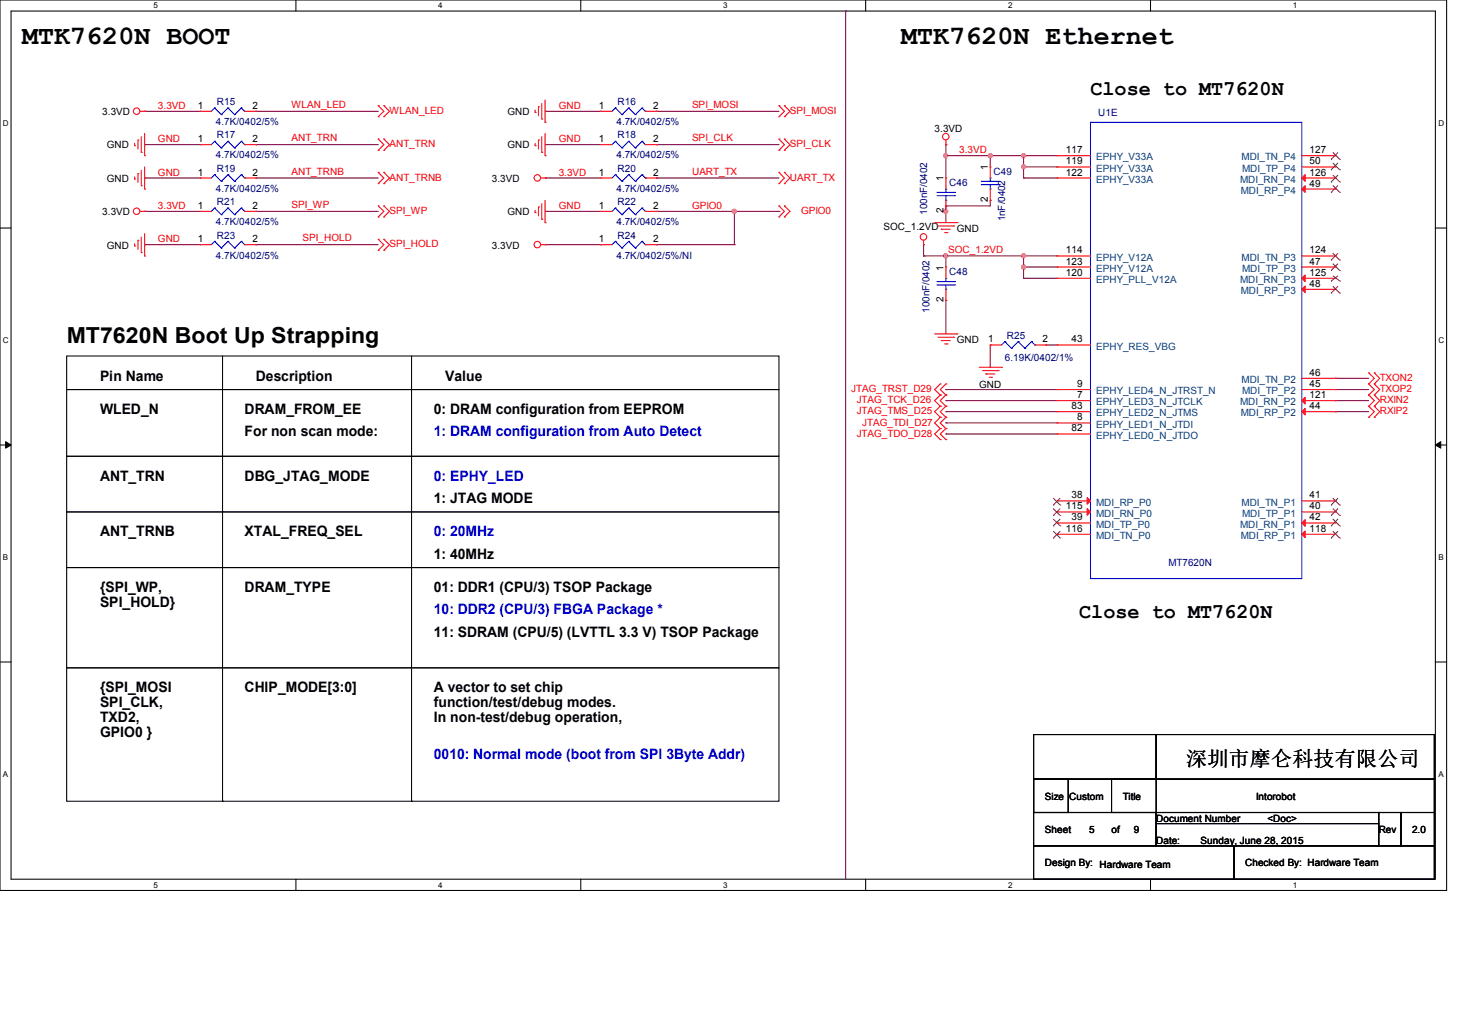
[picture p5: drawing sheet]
<svg xmlns="http://www.w3.org/2000/svg" width="297mm" height="210mm" viewBox="0 0 297 210" stroke-linecap="round" stroke-linejoin="round" font-family="sans-serif">
<path d="M0 0h293.9v180.8h-293.9zM2.2 2.2h289.4v176.4h-289.4z" fill="none" stroke="#000" stroke-width=".21"/>
<g fill="#fff">
<path d="M31.2 .3h.8v1.8h-.8z"/>
<path d="M31.2 178.8h.8v1.8h-.8z"/>
</g>
<path d="M60.1 0v2.2M60.1 178.6v2.2" fill="none" stroke="#000" stroke-width=".21"/>
<g fill="#fff">
<path d="M89 .3h.9v1.8h-.9z"/>
<path d="M89 178.8h.9v1.8h-.9z"/>
</g>
<path d="M118 0v2.2M118 178.6v2.2" fill="none" stroke="#000" stroke-width=".21"/>
<g fill="#fff">
<path d="M146.9 .3h.9v1.8h-.9z"/>
<path d="M146.9 178.8h.9v1.8h-.9z"/>
</g>
<path d="M175.9 0v2.2M175.9 178.6v2.2" fill="none" stroke="#000" stroke-width=".21"/>
<g fill="#fff">
<path d="M204.8 .3h.9v1.8h-.9z"/>
<path d="M204.8 178.8h.9v1.8h-.9z"/>
</g>
<path d="M233.7 0v2.2M233.7 178.6v2.2" fill="none" stroke="#000" stroke-width=".21"/>
<g fill="#fff">
<path d="M262.6 .3h.9v1.8h-.9z"/>
<path d="M262.6 178.8h.9v1.8h-.9z"/>
<path d="M.6 24.3h1.1v1.8h-1.1z"/>
<path d="M292.2 24.3h1.1v1.8h-1.1z"/>
<path d="M.6 68.3h1.1v1.8h-1.1z"/>
<path d="M292.2 68.3h1.1v1.8h-1.1z"/>
</g>
<path d="M0 46.3h2.2M291.6 46.3h2.2" fill="none" stroke="#000" stroke-width=".21"/>
<g fill="#fff">
<path d="M.6 112.4h1.1v1.8h-1.1z"/>
<path d="M292.2 112.4h1v1.8h-1z"/>
</g>
<path d="M0 90.4h2.2M291.6 90.4h2.2" fill="none" stroke="#000" stroke-width=".21"/>
<path d="M1.1 89.7l1.1 .7-1.1 .6zM291.6 90.4l1.1-.7v1.3z" fill="#000" stroke="#000" stroke-width=".2"/>
<g fill="#fff">
<path d="M.6 156.5h1.1v1.8h-1.1z"/>
<path d="M292.2 156.5h1v1.8h-1z"/>
</g>
<g fill="none" stroke="#000" stroke-width=".21">
<path d="M13.5 79.1h144.7v13.6h-144.7zM13.5 72.3h144.7v6.8h-144.7zM45.2 72.3v90.4M83.6 72.3v90.4M13.5 92.7h144.7v11.3h-144.7zM13.5 104h144.7v11.3h-144.7zM13.5 115.3h144.7v20.3h-144.7zM0 134.5h2.2M13.5 135.6h144.7v27.1h-144.7zM291.6 134.5h2.2M210 158.2h81.4v6.8h-81.4zM210 158.2h7v6.8h-7z"/>
<path d="M210 149.2h24.9v9h-24.9zM225.8 158.2h9.1v6.8h-9.1zM234.9 149.2h56.5v9h-56.5zM45.2 162.7h.1M83.6 162.7h.1M210 171.8h40.7v6.8h-40.7zM210 165h24.9v6.8h-24.9zM234.9 165h45.2v2.3h-45.2zM234.9 167.3h45.2v4.5h-45.2zM250.7 171.8h40.7v6.8h-40.7zM280.1 165h4.5v6.8h-4.5zM284.6 165h6.8v6.8h-6.8z"/>
</g>
<g fill="none" stroke="#800040" stroke-width=".21">
<path d="M171.8 2.2h.1M171.8 2.2v176.4M29.4 22.6h.1M29.4 29.4h.1M29.4 36.2h.1M29.4 22.6h11.3M29.4 29.4h11.3M29.4 36.2h11.3M52 22.6h.1M52 29.4h.1M52 36.2h.1M52 22.6h24.8"/>
<path d="M52 29.4h24.8M52 36.2h24.8M110.7 22.6h.1M110.7 29.4h.1M110.7 36.2h.1M110.7 22.6h11.3M110.7 29.4h11.3M110.7 36.2h11.3M133.3 22.6h.1M133.3 29.4h.1M133.3 36.2h.1M133.3 22.6h24.9"/>
<path d="M133.3 29.4h24.9M133.3 36.2h24.9M192.2 29.4h.1M192.2 31.6h.1M192.2 29.4v6.8M192.2 31.6h22.6M201.2 31.6h.1M201.2 31.6v2.3M207.9 33.9h.1M207.9 31.6h.1M207.9 36.2h.1M207.9 33.9h6.9"/>
<path d="M207.9 36.2h6.9M207.9 31.6v4.6M29.4 49.7h.1M29.4 42.9h.1M29.4 49.7h11.3M29.4 42.9h11.3M52 42.9h.1M52 49.7h.1M52 49.7h24.8M52 42.9h24.8M110.7 42.9h.1M110.7 49.7h11.3"/>
<path d="M110.7 42.9h11.3M122 49.7h.1M133.3 49.7h15.9M133.3 42.9h24.9M149.2 49.7h.1M149.2 42.9h.1M149.2 42.9v6.8M158.2 42.9h.1M187.6 49.7h.1M187.6 52h.1M187.6 52h27.2M187.6 49.7v2.3"/>
<path d="M192.2 52h.1M192.2 42.9h.1M192.2 41.8h.1M192.2 41.8v3.4M192.2 52v2.2M201.2 40.7h.1M201.2 40.7v1.1h-9M207.9 54.2h.1M207.9 52h.1M207.9 56.5h.1M207.9 52v4.5M207.9 54.2h6.9"/>
<path d="M207.9 56.5h6.9M192.2 79.1h.1M192.2 61h.1M192.2 61v6.8M192.2 79.1h22.6M201.2 70.1h.1M201.2 70.1v4.5M212.5 70.1h.1M212.5 70.1h2.3M271.3 76.8h.1M271.3 79.1h.1M271.3 79.1h6.7"/>
<path d="M271.3 76.8h6.7M192.2 81.4h.1M192.2 83.6h.1M192.2 85.9h.1M192.2 88.1h.1M192.2 81.4h22.6M192.2 83.6h22.6M192.2 85.9h22.6M192.2 88.1h22.6M271.3 81.4h.1M271.3 83.6h.1M271.3 81.4h6.7"/>
<path d="M271.3 83.6h6.7"/>
</g>
<g fill="#f0f" stroke="#f0f" stroke-width=".21">
<circle cx="192.1" cy="51.9" r=".42"/>
<circle cx="207.9" cy="31.6" r=".42"/>
<circle cx="149.2" cy="42.9" r=".43"/>
<circle cx="192.1" cy="42.9" r=".42"/>
<circle cx="207.9" cy="51.9" r=".42"/>
<circle cx="207.9" cy="54.2" r=".42"/>
<circle cx="207.9" cy="33.9" r=".42"/>
<circle cx="192.1" cy="31.6" r=".42"/>
<circle cx="201.2" cy="31.6" r=".42"/>
</g>
<g fill="none" stroke="#f00" stroke-width=".21">
<path d="M27.3 29.6h.1M27.3 36.4h.1M27.3 29.1v.5M27.3 35.9v.5M28 28.4h.1M28 35.3h.1M28 28.4v1.9M28 35.3v1.7M28.4 22.6h1M28.7 30.9h.1M28.7 37.7h.1M28.7 27.8v3.1"/>
<path d="M28.7 34.6v3.1M29.4 22.6h.1M29.4 31.6h.1M29.4 38.4h.1M29.4 27.1v4.5M29.4 33.9v4.5M40.7 29.4h.1M40.7 22.6h.1M40.7 36.2h.1M40.7 22.6h2.2M40.7 36.2h2.2M40.7 29.4h2.2"/>
<path d="M49.7 22.6h2.3M49.7 36.2h2.3M49.7 29.4h2.3M52 29.4h.1M52 22.6h.1M52 36.2h.1M76.8 30.5h.1M76.8 28.2h.1M76.8 37.3h.1M76.8 35h.1M76.8 23.7h.1M76.8 21.5h.1"/>
<path d="M76.8 28.2l1.2 1.2-1.2 1.1M76.8 35l1.2 1.2-1.2 1.1M76.8 21.5l1.2 1.1-1.2 1.1M78 30.5h.1M78 28.2h.1M78 37.3h.1M78 35h.1M78 23.7h.1M78 21.5h.1M78 28.2l1.1 1.2-1.1 1.1M78 35l1.1 1.2-1.1 1.1M78 21.5l1.1 1.1-1.1 1.1"/>
<path d="M108.7 22.8h.1M108.7 29.6h.1M108.7 22.4v.4M108.7 29.1v.5M109.4 21.7h.1M109.4 28.4h.1M109.4 21.7v1.8M109.4 28.4v1.9M109.9 36.2h.8M110.1 24.2h.1M110.1 30.9h.1M110.1 21v3.2"/>
<path d="M110.1 27.8v3.1M110.7 24.8h.1M110.7 31.6h.1M110.7 36.2h.1M110.7 20.3v4.5M110.7 27.1v4.5M122 36.2h.1M122 22.6h.1M122 29.4h.1M122 22.6h2.3M122 36.2h2.3M122 29.4h2.3"/>
<path d="M131.1 22.6h2.2M131.1 36.2h2.2M131.1 29.4h2.2M133.3 36.2h.1M133.3 22.6h.1M133.3 29.4h.1M158.2 23.7h.1M158.2 21.5h.1M158.2 30.5h.1M158.2 28.2h.1M158.2 37.3h.1M158.2 35h.1"/>
<path d="M158.2 21.5l1.1 1.1-1.1 1.1M158.2 28.2l1.1 1.2-1.1 1.1M158.2 35l1.1 1.2-1.1 1.1M159.3 23.7h.1M159.3 21.5h.1M159.3 30.5h.1M159.3 28.2h.1M159.3 37.3h.1M159.3 35h.1M159.3 21.5l1.2 1.1-1.2 1.1M159.3 28.2l1.2 1.2-1.2 1.1M159.3 35l1.2 1.2-1.2 1.1"/>
<path d="M192.2 29.4h.1M192.2 36.2h.1M192.2 28.4v1M192.2 36.2v2.2M201.2 33.9h.1M201.2 33.9v2.3M201.2 38.4v2.3M214.8 31.6h.1M214.8 33.9h.1M214.8 36.2h.1M214.8 36.2h6.7M214.8 31.6h6.7"/>
<path d="M214.8 33.9h6.7M264.5 36.2h6.8M264.5 31.6h6.8M264.5 33.9h6.8M264.5 38.4h6.8M271.3 31.6h.1M271.3 33.9h.1M271.3 36.2h.1M271.3 38.4h.1M27.3 50h.1M27.3 49.5v.5M28 48.8h.1"/>
<path d="M28 48.8v1.8M28.4 42.9h1M28.7 51.3h.1M28.7 48.1v3.2M29.4 52h.1M29.4 42.9h.1M29.4 47.5v4.5M40.7 42.9h.1M40.7 49.7h.1M40.7 49.7h2.2M40.7 42.9h2.2M49.7 49.7h2.3"/>
<path d="M49.7 42.9h2.3M52 42.9h.1M52 49.7h.1M76.8 44.1h.1M76.8 41.8h.1M76.8 50.8h.1M76.8 48.6h.1M76.8 41.8l1.2 1.1-1.2 1.2M76.8 48.6l1.2 1.1-1.2 1.1M78 44.1h.1M78 41.8h.1M78 50.8h.1"/>
<path d="M78 48.6h.1M78 41.8l1.1 1.1-1.1 1.2M78 48.6l1.1 1.1-1.1 1.1M108.7 43.2h.1M108.7 42.7v.5M109.4 42h.1M109.4 42v1.9M109.9 49.7h.8M110.1 44.5h.1M110.1 41.4v3.1M110.7 49.7h.1M110.7 45.2h.1"/>
<path d="M110.7 40.7v4.5M122 49.7h.1M122 42.9h.1M122 49.7h2.3M122 42.9h2.3M131.1 49.7h2.2M131.1 42.9h2.2M133.3 49.7h.1M133.3 42.9h.1M158.2 44.1h.1M158.2 41.8h.1M158.2 41.8l1.1 1.1-1.1 1.2"/>
<path d="M159.3 44.1h.1M159.3 41.8h.1M159.3 41.8l1.2 1.1-1.2 1.2M187.6 49.7h.1M187.6 48.8v.9M189.9 45.2h4.5M190.5 45.9h3.2M191.2 46.6h.1M191.2 46.6h1.8M191.9 47.2h.5M192.2 42.9h.1M192.2 54.2h.1"/>
<path d="M192.2 40.7v2.2M192.2 54.2v2.3M192.2 58.8v2.2M192.4 47.2h.1M193.7 45.9h.1M194.4 45.2h.1M201.2 40.7h.1M214.8 52h.1M214.8 54.2h.1M214.8 56.5h.1M214.8 52h6.7M214.8 54.2h6.7"/>
<path d="M214.8 56.5h6.7M264.5 52h6.8M264.5 54.2h6.8M264.5 56.5h6.8M264.5 58.8h6.8M271.3 52h.1M271.3 54.2h.1M271.3 56.5h.1M271.3 58.8h.1M189.9 67.8h4.5M190.5 68.5h3.2M191 78h.1"/>
<path d="M191 78l-1.1 1.1 1.1 1.1M191.2 69.2h.1M191.2 69.2h1.8M191.9 69.8h.5M192.2 78h.1M192.2 61h.1M192.2 78l-1.2 1.1 1.2 1.1M192.4 69.8h.1M193.7 68.5h.1M194.4 67.8h.1M198.9 74.6h4.6M199.6 75.3h3.2"/>
<path d="M200.3 75.9h.1M200.3 75.9h1.8M201 76.6h.4M201.2 70.1h.1M201.2 70.1h2.3M201.4 76.6h.1M202.8 75.3h.1M203.5 74.6h.1M210.2 70.1h2.3M212.5 70.1h.1M214.8 70.1h.1M214.8 79.1h.1"/>
<path d="M214.8 70.1h6.7M214.8 79.1h6.7M264.5 79.1h6.8M264.5 76.8h6.8M271.3 76.8h.1M271.3 79.1h.1M278 78h.1M278 75.7h.1M278 75.7l1.2 1.1-1.2 1.2M278 78l1.2 1.1-1.2 1.1M279.2 78h.1M279.2 75.7h.1"/>
<path d="M279.2 75.7l1.1 1.1-1.1 1.2M279.2 78l1.1 1.1-1.1 1.1M191 80.2h.1M191 82.5h.1M191 84.8h.1M191 87h.1M191 89.3h.1M191 80.2l-1.1 1.2 1.1 1.1M191 82.5l-1.1 1.1 1.1 1.2M191 84.8l-1.1 1.1 1.1 1.1M191 87l-1.1 1.1 1.1 1.2M192.2 80.2h.1"/>
<path d="M192.2 82.5h.1M192.2 84.8h.1M192.2 87h.1M192.2 89.3h.1M192.2 80.2l-1.2 1.2 1.2 1.1M192.2 82.5l-1.2 1.1 1.2 1.2M192.2 84.8l-1.2 1.1 1.2 1.1M192.2 87l-1.2 1.1 1.2 1.2M214.8 81.4h.1M214.8 83.6h.1M214.8 85.9h.1M214.8 88.1h.1"/>
<path d="M214.8 81.4h6.7M214.8 83.6h6.7M214.8 85.9h6.7M214.8 88.1h6.7M264.5 81.4h6.8M264.5 83.6h6.8M271.3 81.4h.1M271.3 83.6h.1M278 80.2h.1M278 82.5h.1M278 84.8h.1M278 80.2l1.2 1.2-1.2 1.1"/>
<path d="M278 82.5l1.2 1.1-1.2 1.2M279.2 80.2h.1M279.2 82.5h.1M279.2 84.8h.1M279.2 80.2l1.1 1.2-1.1 1.1M279.2 82.5l1.1 1.1-1.1 1.2M214.8 108.5h.1M214.8 106.2h.1M214.8 104h.1M214.8 101.7h.1M214.8 101.7h6.7M214.8 104h6.7"/>
<path d="M214.8 106.2h6.7M214.8 108.5h6.7M264.5 101.7h6.8M264.5 104h6.8M264.5 106.2h6.8M264.5 108.5h6.8M271.3 101.7h.1M271.3 104h.1M271.3 106.2h.1M271.3 108.5h.1"/>
<circle cx="27.7" cy="22.6" r=".66"/>
<circle cx="109.2" cy="36.1" r=".66"/>
<circle cx="192.1" cy="27.7" r=".66"/>
<circle cx="27.7" cy="42.9" r=".66"/>
<circle cx="109.2" cy="49.7" r=".66"/>
<circle cx="187.6" cy="48.1" r=".66"/>
</g>
<g fill="none" stroke="#00f" stroke-width=".21">
<path d="M43.6 28.7h.1M43.6 21.9h.1M43.6 35.5h.1M43.6 28.7l-.7 .7M43.6 28.7l1.4 1.4M43.6 21.9l-.7 .7M43.6 21.9l1.4 1.4M43.6 35.5l-.7 .7M43.6 35.5l1.4 1.3M45 30.1h.1M45 23.3h.1M45 36.8h.1"/>
<path d="M46.3 28.7h.1M46.3 21.9h.1M46.3 35.5h.1M46.3 28.7l-1.3 1.4M46.3 28.7l1.4 1.4M46.3 21.9l-1.3 1.4M46.3 21.9l1.4 1.4M46.3 35.5l-1.3 1.3M46.3 35.5l1.4 1.3M47.7 30.1h.1M47.7 23.3h.1M47.7 36.8h.1"/>
<path d="M49 28.7h.1M49 21.9h.1M49 35.5h.1M49 28.7l-1.3 1.4M49 28.7l.7 .7M49 21.9l-1.3 1.4M49 21.9l.7 .7M49 35.5l-1.3 1.3M49 35.5l.7 .7M49.7 29.4h.1M49.7 22.6h.1M49.7 36.2h.1"/>
<path d="M125 35.5h.1M125 21.9h.1M125 28.7h.1M125 35.5l-.7 .7M125 35.5l1.4 1.3M125 21.9l-.7 .7M125 21.9l1.4 1.4M125 28.7l-.7 .7M125 28.7l1.4 1.4M126.4 36.8h.1M126.4 23.3h.1M126.4 30.1h.1"/>
<path d="M127.7 35.5h.1M127.7 21.9h.1M127.7 28.7h.1M127.7 35.5l-1.3 1.3M127.7 35.5l1.4 1.3M127.7 21.9l-1.3 1.4M127.7 21.9l1.4 1.4M127.7 28.7l-1.3 1.4M127.7 28.7l1.4 1.4M129.1 36.8h.1M129.1 23.3h.1M129.1 30.1h.1"/>
<path d="M130.4 35.5h.1M130.4 21.9h.1M130.4 28.7h.1M130.4 35.5l-1.3 1.3M130.4 35.5l.7 .7M130.4 21.9l-1.3 1.4M130.4 21.9l.7 .7M130.4 28.7l-1.3 1.4M130.4 28.7l.7 .7M131.1 36.2h.1M131.1 22.6h.1M131.1 29.4h.1"/>
<path d="M190.3 39.1h3.6M190.3 39.8h3.6M192.2 38.4h.1M192.2 38.4v.7M192.2 39.8v.9M193.9 39.1h.1M193.9 39.8h.1M199.3 36.8h3.7M199.3 37.5h3.7M201.2 38.4h.1M201.2 36.2h.1M201.2 36.2v.6"/>
<path d="M201.2 37.5v.9M203 36.8h.1M203 37.5h.1M221.5 24.8h43v92.7h-43zM43.6 42.2h.1M43.6 49h.1M43.6 42.2l-.7 .7M43.6 42.2l1.4 1.4M43.6 49l-.7 .7M43.6 49l1.4 1.4M45 43.6h.1M45 50.4h.1"/>
<path d="M46.3 42.2h.1M46.3 49h.1M46.3 42.2l-1.3 1.4M46.3 42.2l1.4 1.4M46.3 49l-1.3 1.4M46.3 49l1.4 1.4M47.7 43.6h.1M47.7 50.4h.1M49 42.2h.1M49 49h.1M49 42.2l-1.3 1.4M49 42.2l.7 .7"/>
<path d="M49 49l-1.3 1.4M49 49l.7 .7M49.7 42.9h.1M49.7 49.7h.1M125 49h.1M125 42.2h.1M125 49l-.7 .7M125 49l1.4 1.4M125 42.2l-.7 .7M125 42.2l1.4 1.4M126.4 50.4h.1M126.4 43.6h.1"/>
<path d="M127.7 49h.1M127.7 42.2h.1M127.7 49l-1.3 1.4M127.7 49l1.4 1.4M127.7 42.2l-1.3 1.4M127.7 42.2l1.4 1.4M129.1 50.4h.1M129.1 43.6h.1M130.4 49h.1M130.4 42.2h.1M130.4 49l-1.3 1.4M130.4 49l.7 .7"/>
<path d="M130.4 42.2l-1.3 1.4M130.4 42.2l.7 .7M131.1 49.7h.1M131.1 42.9h.1M190.3 57.2h3.6M190.3 57.9h3.6M192.2 40.7h.1M192.2 58.8h.1M192.2 56.5h.1M192.2 56.5v.7M192.2 57.9v.9M193.9 57.2h.1"/>
<path d="M193.9 57.9h.1M204.1 69.4h.1M204.1 69.4l-.6 .7M204.1 69.4l1.4 1.3M205.5 70.7h.1M206.8 69.4h.1M206.8 69.4l-1.3 1.3M206.8 69.4l1.4 1.3M208.2 70.7h.1M209.5 69.4h.1M209.5 69.4l-1.3 1.3M209.5 69.4l.7 .7"/>
<path d="M210.2 70.1h.1"/>
</g>
<g fill="none" stroke="#804000" stroke-width=".2">
<path d="M270.4 32.4h.1M270.4 34.5h.1M270.4 37h.1M270.4 39.1h.1M270.8 31l1.4 1.4M270.8 33.1l1.4 1.4M270.8 35.6l1.4 1.4M270.8 37.7l1.4 1.4M271.8 31l-1.4 1.4M271.8 33.1l-1.4 1.4M271.8 35.6l-1.4 1.4M271.8 37.7l-1.4 1.4"/>
<path d="M272.2 32.4h.1M272.2 34.5h.1M272.2 37h.1M272.2 39.1h.1M270.4 52.8h.1M270.4 55h.1M270.4 57.1h.1M270.4 59.5h.1M270.8 51.4l1.4 1.4M270.8 53.5l1.4 1.5M270.8 56l1.4 1.1M270.8 58.1l1.4 1.4"/>
<path d="M271.8 51.4l-1.4 1.4M271.8 53.5l-1.4 1.5M271.8 56l-1.4 1.1M271.8 58.1l-1.4 1.4M272.2 52.8h.1M272.2 55h.1M272.2 57.1h.1M272.2 59.5h.1M214 109.3h.1M214 106.8h.1M214 104.7h.1M214 102.6h.1"/>
<path d="M214 107.9l1.4 1.4M214 105.4l1.4 1.4M214 103.3l1.4 1.4M214 101.2l1.4 1.4M215.4 109.3h.1M215.4 106.8h.1M215.4 104.7h.1M215.4 102.6h.1M215.4 107.9l-1.4 1.4M215.4 105.4l-1.4 1.4M215.4 103.3l-1.4 1.4M215.4 101.2l-1.4 1.4"/>
<path d="M270.4 102.6h.1M270.4 104.7h.1M270.4 106.8h.1M270.4 109.3h.1M270.8 101.2l1.4 1.4M270.8 103.3l1.4 1.4M270.8 105.4l1.4 1.4M270.8 107.9l1.4 1.4M271.8 101.2l-1.4 1.4M271.8 103.3l-1.4 1.4M271.8 105.4l-1.4 1.4M271.8 107.9l-1.4 1.4"/>
<path d="M272.2 102.6h.1M272.2 104.7h.1M272.2 106.8h.1M272.2 109.3h.1"/>
</g>
<g fill="#f00" stroke="#f00" stroke-width=".21">
<path d="M264.5 56.5l.6-.7v1.4z"/>
<path d="M264.5 58.8l.6-.7v1.3z"/>
<path d="M264.5 81.4l.6-.7v1.3z"/>
<path d="M264.5 83.6l.6-.7v1.4z"/>
<path d="M265.1 105.5v1.4l-.6-.7z"/>
<path d="M265.1 107.8v1.4l-.6-.7z"/>
<path d="M220.9 103.3l.6 .7-.6 .6z"/>
<path d="M220.9 101l.6 .7-.6 .7z"/>
<path d="M264.5 36.2l.6-.7v1.3z"/>
<path d="M264.5 38.4l.6-.7v1.4z"/>
</g>
<g font-size="5.4">
<text x="4.5" y="9">MTK7620N BOOT</text>
<text x="183.1" y="9">MTK7620N Ethernet</text>
</g>
<text font-size="4.5" x="13.5" y="69.7">MT7620N Boot Up Strapping</text>
<g font-size="4.3">
<text x="221.5" y="19.3">Close to MT7620N</text>
<text x="219.2" y="125.6">Close to MT7620N</text>
<text x="241" y="155.5">深圳市摩仑科技有限公司</text>
</g>
<g font-size="2.9">
<text x="20.3" y="77.3">Pin Name</text>
<text x="52" y="77.3">Description</text>
<text x="90.4" y="77.3">Value</text>
<text x="20.3" y="84.1">WLED_N</text>
<text x="49.7" y="84.1">DRAM_FROM_EE</text>
<text x="49.7" y="88.6">For non scan mode:</text>
<text x="88.1" y="84.1">0: DRAM configuration from EEPROM</text>
<text x="20.3" y="97.6">ANT_TRN</text>
<text x="49.7" y="97.6">DBG_JTAG_MODE</text>
<text x="88.1" y="102.2">1: JTAG MODE</text>
<text x="20.3" y="108.9">ANT_TRNB</text>
<text x="49.7" y="108.9">XTAL_FREQ_SEL</text>
<text x="88.1" y="113.5">1: 40MHz</text>
<text x="20.3" y="120.2">{SPI_WP,</text>
<text x="20.3" y="123.2">SPI_HOLD}</text>
<text x="49.7" y="120.2">DRAM_TYPE</text>
<text x="88.1" y="120.2">01: DDR1 (CPU/3) TSOP Package</text>
<text x="88.1" y="129.3">11: SDRAM (CPU/5) (LVTTL 3.3 V) TSOP Package</text>
<text x="20.3" y="140.6">{SPI_MOSI</text>
<text x="20.3" y="143.6">SPI_CLK,</text>
<text x="49.7" y="140.6">CHIP_MODE[3:0]</text>
<text x="88.1" y="140.6">A vector to set chip</text>
<text x="88.1" y="143.6">function/test/debug modes.</text>
<text x="20.3" y="146.6">TXD2,</text>
<text x="20.3" y="149.6">GPIO0 }</text>
<text x="88.1" y="146.6">In non-test/debug operation,</text>
</g>
<g font-size="2.9" fill="#00f">
<text x="88.1" y="88.6">1: DRAM configuration from Auto Detect</text>
<text x="88.1" y="97.6">0: EPHY_LED</text>
<text x="88.1" y="108.9">0: 20MHz</text>
<text x="88.1" y="124.8">10: DDR2 (CPU/3) FBGA Package *</text>
<text x="88.1" y="154.1">0010: Normal mode (boot from SPI 3Byte Addr)</text>
</g>
<g font-size="2">
<text x="20.8" y="23.4">3.3VD</text>
<text x="40.2" y="22.1">1</text>
<text x="51.3" y="22.1">2</text>
<text x="103.1" y="23.4">GND</text>
<text x="121.6" y="22.1">1</text>
<text x="132.7" y="22.1">2</text>
<text x="40.2" y="28.9">1</text>
<text x="51.3" y="28.9">2</text>
<text x="121.6" y="28.9">1</text>
<text x="132.7" y="28.9">2</text>
<text x="189.9" y="26.8">3.3VD</text>
<text x="21.7" y="30.1">GND</text>
<text x="40.2" y="35.6">1</text>
<text x="51.3" y="35.6">2</text>
<text x="103.1" y="30.1">GND</text>
<text x="121.6" y="35.6">1</text>
<text x="132.7" y="35.6">2</text>
<text x="200.7" y="34.6" transform="rotate(-90 200.7 34.6)">1</text>
<text x="216.5" y="31.1">117</text>
<text x="216.5" y="33.4">119</text>
<text x="216.5" y="35.6">122</text>
<text x="266" y="31.1">127</text>
<text x="266" y="33.4">50</text>
<text x="266" y="35.6">126</text>
<text x="21.7" y="36.9">GND</text>
<text x="99.9" y="36.9">3.3VD</text>
<text x="191.6" y="36.8" transform="rotate(-90 191.6 36.8)">1</text>
<text x="200.7" y="41.1" transform="rotate(-90 200.7 41.1)">2</text>
<text x="266" y="37.9">49</text>
<text x="20.8" y="43.7">3.3VD</text>
<text x="40.2" y="42.4">1</text>
<text x="51.3" y="42.4">2</text>
<text x="103.1" y="43.7">GND</text>
<text x="121.6" y="42.4">1</text>
<text x="132.7" y="42.4">2</text>
<text x="179.5" y="46.7">SOC_1.2VD</text>
<text x="191.6" y="43.3" transform="rotate(-90 191.6 43.3)">2</text>
<text x="194.4" y="47.1">GND</text>
<text x="21.7" y="50.5">GND</text>
<text x="40.2" y="49.2">1</text>
<text x="51.3" y="49.2">2</text>
<text x="99.9" y="50.5">3.3VD</text>
<text x="121.6" y="49.2">1</text>
<text x="132.7" y="49.2">2</text>
<text x="216.5" y="51.5">114</text>
<text x="216.5" y="53.7">123</text>
<text x="266" y="51.5">124</text>
<text x="266" y="53.7">47</text>
<text x="191.6" y="54.9" transform="rotate(-90 191.6 54.9)">1</text>
<text x="216.5" y="56">120</text>
<text x="266" y="56">125</text>
<text x="266" y="58.3">48</text>
<text x="191.6" y="61.4" transform="rotate(-90 191.6 61.4)">2</text>
<text x="194.4" y="69.7">GND</text>
<text x="200.7" y="69.6">1</text>
<text x="211.8" y="69.6">2</text>
<text x="217.7" y="69.6">43</text>
<text x="266" y="76.3">46</text>
<text x="198.9" y="78.7">GND</text>
<text x="217.7" y="83.1">83</text>
<text x="218.8" y="78.6">9</text>
<text x="218.8" y="80.9">7</text>
<text x="266" y="78.6">45</text>
<text x="266" y="80.9">121</text>
<text x="266" y="83.1">44</text>
<text x="217.7" y="87.6">82</text>
<text x="218.8" y="85.4">8</text>
<text x="217.7" y="101.2">38</text>
<text x="266" y="101.2">41</text>
<text x="216.5" y="108">116</text>
<text x="216.5" y="103.5">115</text>
<text x="217.7" y="105.7">39</text>
<text x="266" y="103.5">40</text>
<text x="266" y="105.7">42</text>
<text x="266" y="108">118</text>
<text x="212.3" y="162.4">Size</text>
<text x="217.2" y="162.4">Custom</text>
<text x="228.1" y="162.4">Title</text>
<text x="234.9" y="166.9">Document Number</text>
<text x="255.2" y="162.4">Intorobot</text>
<text x="257.5" y="166.9">&lt;Doc&gt;</text>
<text x="212.3" y="169.2">Sheet</text>
<text x="221.3" y="169.2">5</text>
<text x="225.8" y="169.2">of</text>
<text x="230.3" y="169.2">9</text>
<text x="234.9" y="171.5">Date:</text>
<text x="243.9" y="171.5">Sunday, June 28, 2015</text>
<text x="280.1" y="169.2">Rev</text>
<text x="286.8" y="169.2">2.0</text>
<text x="212.3" y="175.9">Design By: Hardware Team</text>
<text x="252.9" y="175.9">Checked By: Hardware Team</text>
</g>
<g font-size="2" fill="#f00">
<text x="32.1" y="22.1">3.3VD</text>
<text x="59.2" y="21.9">WLAN_LED</text>
<text x="79.1" y="23.2">WLAN_LED</text>
<text x="113.5" y="22.1">GND</text>
<text x="140.6" y="21.9">SPI_MOSI</text>
<text x="160.5" y="23.2">SPI_MOSI</text>
<text x="32.1" y="28.9">GND</text>
<text x="59.2" y="28.7">ANT_TRN</text>
<text x="79.1" y="29.9">ANT_TRN</text>
<text x="113.5" y="28.9">GND</text>
<text x="140.6" y="28.7">SPI_CLK</text>
<text x="160.5" y="29.9">SPI_CLK</text>
<text x="32.1" y="35.7">GND</text>
<text x="59.2" y="35.5">ANT_TRNB</text>
<text x="113.5" y="35.7">3.3VD</text>
<text x="140.6" y="35.5">UART_TX</text>
<text x="194.9" y="31.2">3.3VD</text>
<text x="79.1" y="36.7">ANT_TRNB</text>
<text x="160.5" y="36.7">UART_TX</text>
<text x="32.1" y="42.5">3.3VD</text>
<text x="59.2" y="42.2">SPI_WP</text>
<text x="79.1" y="43.5">SPI_WP</text>
<text x="113.5" y="42.5">GND</text>
<text x="140.6" y="42.5">GPIO0</text>
<text x="162.7" y="43.5">GPIO0</text>
<text x="32.1" y="49.2">GND</text>
<text x="61.5" y="49">SPI_HOLD</text>
<text x="79.1" y="50.3">SPI_HOLD</text>
<text x="192.6" y="51.3">SOC_1.2VD</text>
<text x="280.3" y="77.4">TXON2</text>
<text x="172.9" y="79.7">JTAG_TRST_D29</text>
<text x="174" y="81.9">JTAG_TCK_D26</text>
<text x="280.3" y="79.7">TXOP2</text>
<text x="280.3" y="81.9">RXIN2</text>
<text x="174" y="84.2">JTAG_TMS_D25</text>
<text x="174" y="88.7">JTAG_TDO_D28</text>
<text x="175.2" y="86.4">JTAG_TDI_D27</text>
<text x="280.3" y="84.2">RXIP2</text>
</g>
<g font-size="2" fill="#000080">
<text x="44.1" y="21.3">R15</text>
<text x="125.4" y="21.3">R16</text>
<text x="223.1" y="23.6">U1E</text>
<text x="43.9" y="25.4">4.7K/0402/5%</text>
<text x="44.1" y="28.1">R17</text>
<text x="125.2" y="25.4">4.7K/0402/5%</text>
<text x="125.4" y="28.1">R18</text>
<text x="43.9" y="32.2">4.7K/0402/5%</text>
<text x="44.1" y="34.9">R19</text>
<text x="125.2" y="32.2">4.7K/0402/5%</text>
<text x="125.4" y="34.9">R20</text>
<text x="201.8" y="35.6">C49</text>
<text x="43.9" y="38.9">4.7K/0402/5%</text>
<text x="44.1" y="41.7">R21</text>
<text x="125.2" y="38.9">4.7K/0402/5%</text>
<text x="125.4" y="41.7">R22</text>
<text x="192.8" y="37.8">C46</text>
<text x="43.9" y="45.8">4.7K/0402/5%</text>
<text x="125.2" y="45.8">4.7K/0402/5%</text>
<text x="188.4" y="43.6" transform="rotate(-90 188.4 43.6)">100nF/0402</text>
<text x="204.2" y="45" transform="rotate(-90 204.2 45)">1nF/0402</text>
<text x="43.9" y="52.5">4.7K/0402/5%</text>
<text x="44.1" y="48.5">R23</text>
<text x="125.2" y="52.5">4.7K/0402/5%/NI</text>
<text x="125.4" y="48.5">R24</text>
<text x="192.8" y="55.9">C48</text>
<text x="188.8" y="63.5" transform="rotate(-90 188.8 63.5)">100nF/0402</text>
<text x="204.6" y="68.8">R25</text>
<text x="204.1" y="73.3">6.19K/0402/1%</text>
<text x="237.4" y="114.9">MT7620N</text>
</g>
<g font-size="2" fill="#004080">
<text x="222.7" y="32.6">EPHY_V33A</text>
<text x="222.7" y="34.9">EPHY_V33A</text>
<text x="252.2" y="32.6">MDI_TN_P4</text>
<text x="252.3" y="34.9">MDI_TP_P4</text>
<text x="222.7" y="37.1">EPHY_V33A</text>
<text x="251.9" y="37.1">MDI_RN_P4</text>
<text x="252.1" y="39.4">MDI_RP_P4</text>
<text x="222.7" y="53">EPHY_V12A</text>
<text x="252.2" y="53">MDI_TN_P3</text>
<text x="222.7" y="55.2">EPHY_V12A</text>
<text x="222.7" y="57.5">EPHY_PLL_V12A</text>
<text x="251.9" y="57.5">MDI_RN_P3</text>
<text x="252.1" y="59.7">MDI_RP_P3</text>
<text x="252.3" y="55.2">MDI_TP_P3</text>
<text x="222.7" y="71">EPHY_RES_VBG</text>
<text x="252.2" y="77.8">MDI_TN_P2</text>
<text x="222.7" y="80.1">EPHY_LED4_N_JTRST_N</text>
<text x="222.7" y="82.3">EPHY_LED3_N_JTCLK</text>
<text x="251.9" y="82.3">MDI_RN_P2</text>
<text x="252.3" y="80.1">MDI_TP_P2</text>
<text x="222.7" y="84.6">EPHY_LED2_N_JTMS</text>
<text x="222.7" y="86.9">EPHY_LED1_N_JTDI</text>
<text x="222.7" y="89.1">EPHY_LED0_N_JTDO</text>
<text x="252.1" y="84.6">MDI_RP_P2</text>
<text x="222.7" y="107.2">MDI_TP_P0</text>
<text x="222.7" y="104.9">MDI_RN_P0</text>
<text x="222.7" y="102.7">MDI_RP_P0</text>
<text x="251.9" y="107.2">MDI_RN_P1</text>
<text x="252.2" y="102.7">MDI_TN_P1</text>
<text x="252.3" y="104.9">MDI_TP_P1</text>
<text x="222.7" y="109.5">MDI_TN_P0</text>
<text x="252.1" y="109.5">MDI_RP_P1</text>
</g>
<g font-size="1.6">
<text x="31.2" y="1.7">5</text>
<text x="89" y="1.7">4</text>
<text x="146.9" y="1.7">3</text>
<text x="204.8" y="1.7">2</text>
<text x="262.6" y="1.7">1</text>
<text x=".6" y="25.7">D</text>
<text x="292.2" y="25.7">D</text>
<text x=".6" y="69.8">C</text>
<text x="292.2" y="69.8">C</text>
<text x=".6" y="113.8">B</text>
<text x="292.2" y="113.8">B</text>
<text x=".6" y="157.9">A</text>
<text x="292.2" y="157.9">A</text>
<text x="31.2" y="180.3">5</text>
<text x="89" y="180.3">4</text>
<text x="146.9" y="180.3">3</text>
<text x="204.8" y="180.3">2</text>
<text x="262.6" y="180.3">1</text>
</g>
</svg>
